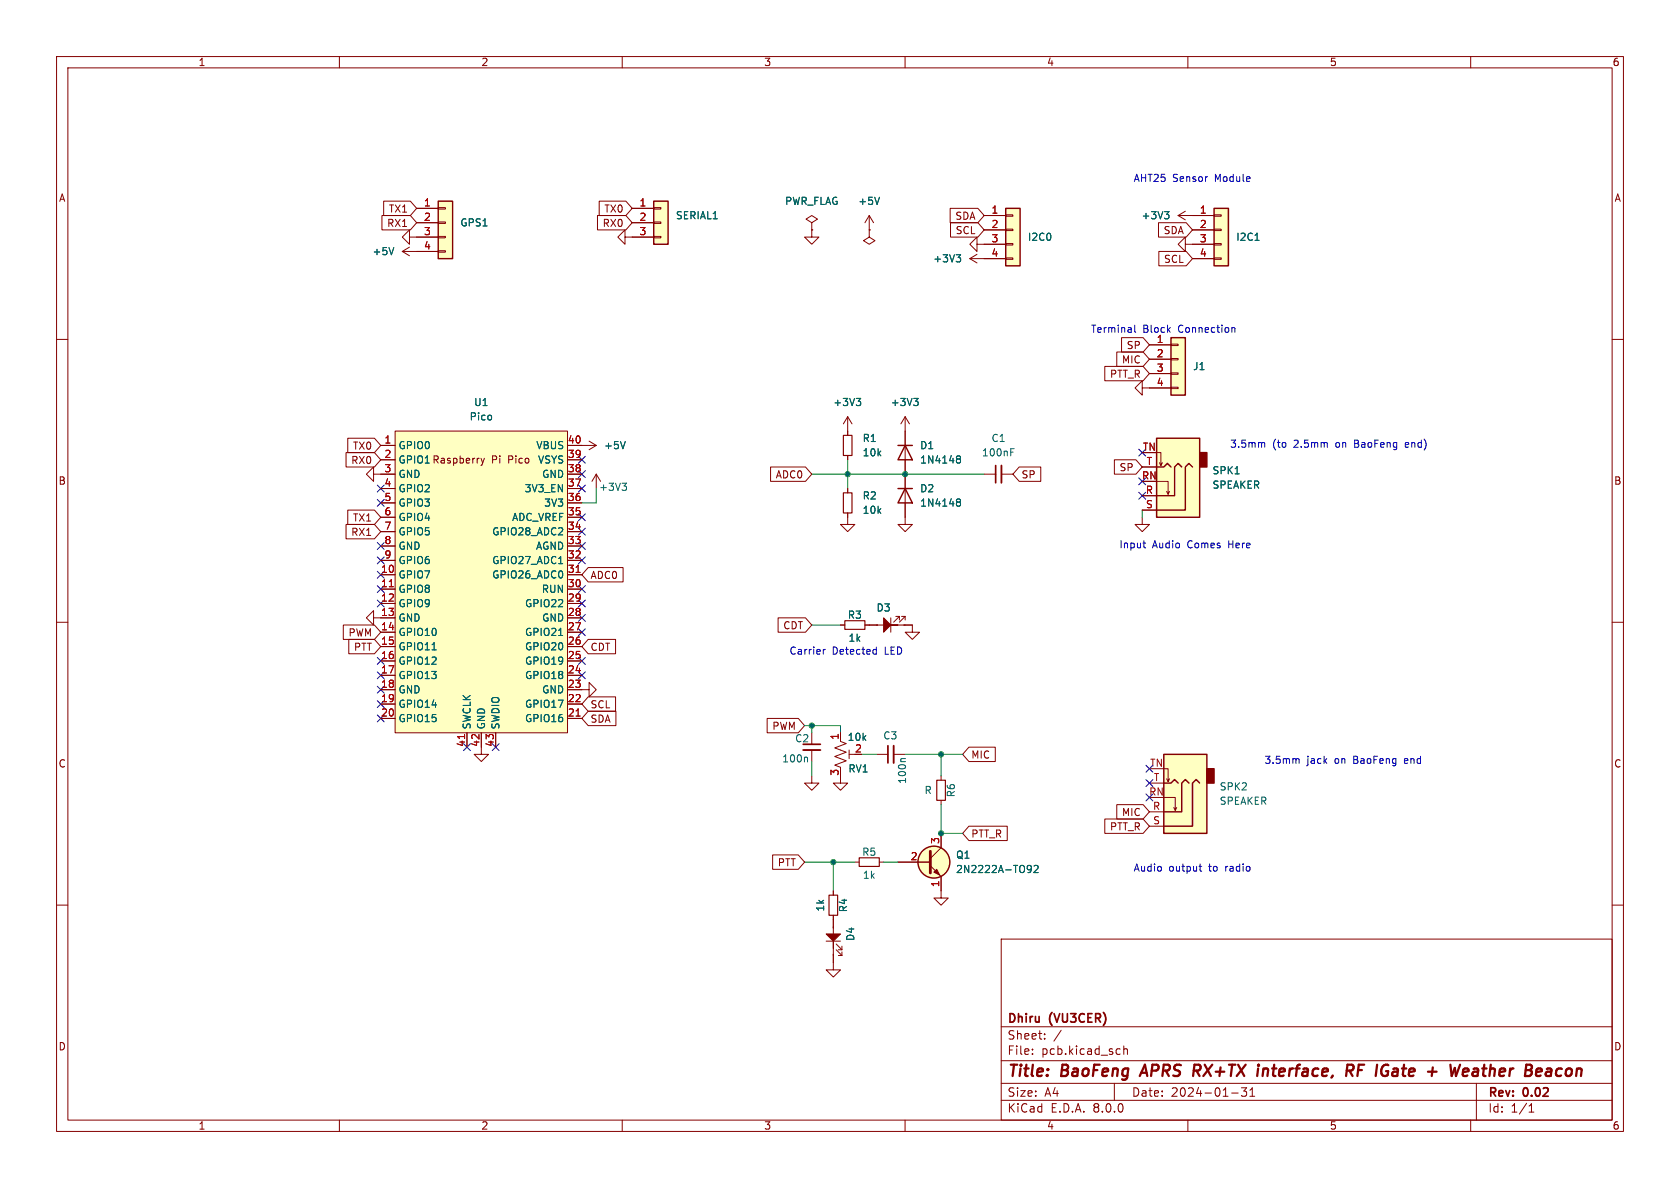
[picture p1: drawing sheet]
<svg xmlns="http://www.w3.org/2000/svg" width="297mm" height="210mm" viewBox="0 0 297 210" stroke-linecap="round" stroke-linejoin="round" font-family="sans-serif">
<g fill="none" stroke="#840000" stroke-width=".18">
<path d="M10 10h277v190h-277zM12 12h273v186h-273zM60 10v2M110 10v2M160 10v2M210 10v2M260 10v2M10 60h2M209.5 43.2v-1.3l-1.2 1.3 1.2 1.3v-1.3h1.3M285 60h2M10 110h2M285 110h2"/>
<path d="M166.4 137.2v.7M10 160h2M166.4 141.5v.7M285 160h2M177 166h108v32h-108zM60 198v2M110 198v2M160 198v2M177 194.5h108M177 191.5h108M177 187.5h108M177 181.5h108"/>
<path d="M182.5 186.3v.1M182.5 185.5v.1M184.7 183.6v.1M184.7 182.8v.1M187.6 182.1l-1.3 2M197 191.5v3M197.9 185.4l.1 .1M198 186.3l-.1 .1M198.7 184.9v1.5M198.7 185.5l.2-.1 .3 .1 .1 .9M210 198v2M217.7 193.2h1.2"/>
<path d="M219.5 192.3h.9l-.5 .6 .4 .1v.7l-.2 .1h-.4l-.2-.1M221 193.8h.8M221 192.7l.4-.4v1.5M260 198v2M261 191.5v6.5M270.3 196.6h.9M270.3 195.5l.4-.4v1.5"/>
</g>
<g fill="none" stroke="#840000" stroke-width=".4">
<path d="M202.4 188.2l-.9 2M211.2 188.2h.7M211.5 189.3l.6 .9M212 189.2l-1 .1M223.4 188.9l-.2 1.3M223.9 188.9l-.6 .2M238.1 189.3h.7a.55 .55 0 0 0 .5-.5 .55 .55 0 0 0-.3-.6h-.8l-.2 2M238.6 189.3l.5 .9M240.1 189.2h.7M241.2 188.2h-1l-.2 2M246.2 190.1l.6 .1M246.5 188.9l-.2 .1"/>
<path d="M246.9 189.4l-.7 .1M256.4 188.2l.2 2M258.1 188.2l-.7 2M260.5 189l.2-.1 .6 .1-.1 1.2M261.3 189.4h-.7a.4 .4 0 0 0-.3 .4 .4 .4 0 0 0 .2 .4l.7-.1M274.2 189v1.2M274.3 189.4h-.2M275.4 189l-.3 .3v.5l.3 .4"/>
</g>
<path d="M165.6 137.9h1.5v3.6h-1.5z" fill="none" stroke="#840000" stroke-width=".2"/>
<path d="M204.5 77.5h7.6v13.9h-7.6z" fill="#ffffc2"/>
<path d="M212.1 80h1.3v2.6h-1.3z" fill="#840000" stroke="#840000" stroke-width=".25"/>
<path d="M160 73.7v17.7M160 73.7l-.7 1.2M160 73.7l.8 1.2M201.9 87.6h2.6M201.9 90.2h2.6M201.9 82.6h2.6M204.5 80h.7v2.3l.3-.5M204.5 85.1h2v2.3l.3-.5M205 81.8l.2 .5M206.2 86.9l.3 .5" fill="none" stroke="#840000" stroke-width=".18"/>
<path d="M158.7 78.7h2.6M160 78.7l1.3 2.6h-2.6zM204.5 77.5h7.6v13.9h-7.6zM158.7 86.4h2.6M160 86.4l1.3 2.5h-2.6zM204.5 82.6h1.2l.7-.7 .6 .7M208.9 82.6l-.6-.7-.7 .7v5h-3.1M210.8 82.6l-.6-.7-.7 .7v7.6h-5" fill="none" stroke="#840000" stroke-width=".25"/>
<g fill="none" stroke="#006464" stroke-width=".18">
<path d="M161.5 70.4h.8l-.4 .5M162.1 70.9l.2 .3v.3l-.2 .2M169.2 88.7l.1 .1M169.2 88.3l.4-.1 .1 .1 .1 .2-.2 .3M169.2 80.6h.4l.1 .1 .1 .2-.2 .2M169.2 81.1h.1M169.3 88.8h.3M169.3 88.8h-.1M169.3 81.1h.3M169.3 81.1l-.1 .1M169.6 81.1l.2 .3-.1 .3-.1 .2-.4-.1M169.6 88.8l.2 .2-.1 .4-.1 .1-.4-.1"/>
<path d="M218.4 83.8h.7"/>
</g>
<path d="M207 59.7h2.5v10.2h-2.5z" fill="#ffffc2"/>
<path d="M208.3 38.1l1.2 .8M208.3 38.1h2.5M209.5 37.3l-1.2 .8M203.2 61h3.8M203.2 63.5h3.8M203.2 66h3.8M203.2 68.6h3.8M207 68.5h1.3v.2h-1.3zM207 65.9h1.3v.3h-1.3zM207 63.4h1.3v.2h-1.3zM207 60.8h1.3v.3h-1.3zM201.9 91.4v1.3h-1.2l1.2 1.3 1.3-1.3h-1.3" fill="none" stroke="#840000" stroke-width=".18"/>
<path d="M207 59.7h2.5v10.2h-2.5z" fill="none" stroke="#840000" stroke-width=".25"/>
<path d="M205.9 37.4h.8l-.5 .5M206.4 37.9l.3 .2v.3l-.3 .3" fill="none" stroke="#006464" stroke-width=".18"/>
<path d="M214.6 36.8h2.6v10.2h-2.6z" fill="#ffffc2"/>
<path d="M210.8 38.1h3.8M214.6 38h1.3v.2h-1.3zM210.8 40.6h3.8M210.8 43.2h3.8M210.8 45.7h3.8M214.6 45.6h1.3v.2h-1.3zM214.6 43.1h1.3v.2h-1.3zM214.6 40.5h1.3v.3h-1.3zM154.9 133.4h2.1M158 133.4h2" fill="none" stroke="#840000" stroke-width=".18"/>
<path d="M214.6 36.8h2.6v10.2h-2.6z" fill="none" stroke="#840000" stroke-width=".25"/>
<path d="M221.9 42.5h.7M160.1 134.1h-.7l-.2 .2" fill="none" stroke="#006464" stroke-width=".18"/>
<path d="M158 131.8v3.1" fill="none" stroke="#840000" stroke-width=".33"/>
<path d="M157 131.8v3.1" fill="none" stroke="#840000" stroke-width=".3"/>
<path d="M177.8 36.8h2.5v10.2h-2.5z" fill="#ffffc2"/>
<g fill="none" stroke="#840000" stroke-width=".18">
<path d="M174 38.1h3.8M177.8 38h1.3v.2h-1.3zM171.4 45.7h6.4M171.4 45.7l1.3 .8M172.7 43.2v-1.3l-1.3 1.3 1.3 1.3v-1.3h5.1M172.7 45l-1.3 .7M174 40.6h3.8M177.8 45.6h1.3v.2h-1.3zM177.8 43.1h1.3v.2h-1.3zM177.8 40.5h1.3v.3h-1.3zM102.9 78.7h2.5M104.1 78l1.3 .7"/>
<path d="M105.4 78.7l-1.3 .8M105.4 83.8l-.8 1.3M105.4 83.8v2.6M105.4 83.8l.8 1.3M174 83.8h2M177 83.8h2.1M148.6 110.5h.8M152.9 110.5h3.3M157.5 109.2v2.6M158.4 109h.6M158.7 110.5h2.6v1.3h1.3l-1.3 1.2-1.3-1.2h1.3M159 109l-1 1"/>
<path d="M159 109v.6M159.4 109h.6M160 109l-1 1M160 109v.6M147.3 170.2v1.3h1.3l-1.3 1.2-1.3-1.2h1.3"/>
</g>
<path d="M177.8 36.8h2.5v10.2h-2.5z" fill="none" stroke="#840000" stroke-width=".25"/>
<path d="M177 82.3v3" fill="none" stroke="#840000" stroke-width=".33"/>
<path d="M176 82.3v3" fill="none" stroke="#840000" stroke-width=".3"/>
<path d="M169 45h.8l-.4 .5M169.6 45.5l.2 .3v.3l-.2 .2M110.5 78l-.4 1.3M178.7 79.9h.4M178.7 79.3h.6M110 85.4h.8l-.5 .5M110.5 85.9l.3 .2v.3l-.3 .3" fill="none" stroke="#006464" stroke-width=".18"/>
<path d="M149.4 109.7h3.5v1.6h-3.5z" fill="none" stroke="#840000" stroke-width=".2"/>
<path d="M156.2 109.2l1.3 1.3h1.2h-1.2l-1.3 1.3z" fill="#840000" stroke="#840000" stroke-width=".18"/>
<path d="M69.8 76.2h30.5v53.3h-30.5z" fill="#ffffc2"/>
<g fill="none" stroke="#840000" stroke-width=".18">
<path d="M67.3 78.7h2.5M69.8 76.2h30.5v53.3h-30.5zM100.3 78.7h2.6M67.3 81.3h2.5M67.3 83.8h2.5M67.3 99.1h2.5M67.3 96.5h2.5M67.3 94h2.5M67.3 91.4h2.5M67.3 88.9h2.5M67.3 86.4h2.5M85 81l.3 .9"/>
<path d="M85.3 81.9l-.3 .4M85.6 81l-.3 .9M100.3 81.3h2.6M100.3 83.8h2.6M100.3 99.1h2.6M100.3 96.5h2.6M100.3 94h2.6M100.3 91.4h2.6M100.3 88.9h2.6M100.3 86.4h2.6M67.3 101.6h2.5M67.3 104.1h2.5"/>
<path d="M67.3 106.7h2.5M67.3 109.2h2.5M67.3 111.8h2.5M67.3 114.3h2.5M67.3 116.8h2.5M67.3 119.4h2.5M100.3 101.6h2.6M100.3 104.1h2.6M100.3 106.7h2.6M100.3 109.2h2.6M100.3 111.8h2.6M100.3 114.3h2.6"/>
<path d="M100.3 116.8h2.6M100.3 119.4h2.6M67.3 121.9h2.5M67.3 124.5h2.5M67.3 127h2.5M82.5 129.5v2.6M85.1 129.5v2.6M87.6 129.5v2.6M100.3 121.9h2.6M100.3 124.5h2.6M100.3 127h2.6"/>
</g>
<path d="M68.8 103.7h.7M101.8 101.2h.8M82.1 129.8v.8M101.8 126.6h.8" fill="none" stroke="#a90000" stroke-width=".18"/>
<path d="M98.8 99.6h.7M76.4 114.9h.7M98.8 112.3h.7" fill="none" stroke="#006464" stroke-width=".18"/>
<path d="M77.5 35.6h2.5v10.1h-2.5z" fill="#ffffc2"/>
<g fill="none" stroke="#840000" stroke-width=".18">
<path d="M73.7 36.8h3.8M73.7 39.4h3.8M77.5 39.2h1.2v.3h-1.2zM77.5 36.7h1.2v.3h-1.2zM71.1 44.5h6.4M71.1 44.5l1.3 .7M72.4 41.9v-1.3l-1.3 1.3 1.3 1.3v-1.3h5.1M72.4 43.7l-1.3 .8M77.5 44.3h1.2v.3h-1.2zM77.5 41.8h1.2v.2h-1.2zM201.9 68.6v-1.3l-1.2 1.3 1.2 1.3v-1.3h1.3M66 83.8v-1.2l-1.2 1.2 1.2 1.3v-1.3h1.3"/>
<path d="M66 109.2v-1.2l-1.2 1.2 1.2 1.3v-1.3h1.3M85.1 132.1v1.3h1.3l-1.3 1.2-1.3-1.2h1.3M143.5 137.2v1.2h1.3l-1.3 1.3-1.3-1.3h1.3M143.5 129.5v2.1M143.5 132.6v2M148.6 131.1l1 .3-2 .8 2 .8-2 .7 2 .8-2 .8 1 .3v.3M148.6 137.2v1.2h1.3l-1.3 1.3-1.3-1.3h1.3M148.6 129.5v1.3M150.1 132.6v1.5M150.1 133.4h1M147.3 157.5v.7M146 166.4h2.6"/>
<path d="M147.3 161.8v3.3M147.3 167.6v2.6M147.8 166.9l1 1M147.8 167.9l1 1M148.2 167.9h.6M148.2 168.9h.6M148.8 167.3v.6M148.8 168.3v.6"/>
</g>
<path d="M77.5 35.6h2.5v10.1h-2.5z" fill="none" stroke="#840000" stroke-width=".25"/>
<path d="M69.6 43.8l-.4 1.2M142.6 133.8l.2 .2v.7" fill="none" stroke="#006464" stroke-width=".18"/>
<path d="M146 165.1h2.6l-1.3 1.3v1.2v-1.2z" fill="#840000" stroke="#840000" stroke-width=".18"/>
<path d="M146.6 158.2h1.5v3.6h-1.5z" fill="none" stroke="#840000" stroke-width=".2"/>
<path d="M142 132.6h3" fill="none" stroke="#840000" stroke-width=".33"/>
<path d="M142 131.6h3" fill="none" stroke="#840000" stroke-width=".3"/>
<path d="M205.7 133.4h7.7v13.9h-7.7z" fill="#ffffc2"/>
<path d="M213.4 135.9h1.2v2.5h-1.2z" fill="#840000" stroke="#840000" stroke-width=".25"/>
<g fill="none" stroke="#840000" stroke-width=".18">
<path d="M110.5 41.9v-1.3l-1.3 1.3 1.3 1.3v-1.3h1.3M153.7 40.6v1.3l1 .6-1 .7-1-.7 1-.6M153.7 40.6h.1M203.2 138.4h2.5M205.7 135.9h.8v2.3l.3-.5M206.2 137.7l.3 .5M151.1 152.4h.8M155.4 152.4h.8M158.7 152.4h5.8M164.5 153l1.9 1.9v3.9h1.2l-1.2 1.2-1.3-1.2h1.3M166.4 147.3v2.6l-1.9 1.9M203.2 143.5h2.5"/>
<path d="M203.2 146.1h2.5M205.7 141h2.1v2.3l.2-.6M207.5 142.7l.3 .6"/>
</g>
<g fill="none" stroke="#840000" stroke-width=".25">
<path d="M205.7 133.4h7.7v13.9h-7.7zM205.7 138.4h1.3l.6-.6 .7 .6M210.2 138.4l-.7-.6-.6 .6v5.1h-3.2M212.1 138.4l-.6-.6-.7 .6v7.7h-5.1"/>
<circle cx="165.1" cy="152.4" r="2.82"/>
</g>
<path d="M151.9 151.6h3.5v1.6h-3.5z" fill="none" stroke="#840000" stroke-width=".2"/>
<circle cx="165.1" cy="152.4" r="2.82" fill="#ffffc2" stroke="#ffffc2" stroke-width=".18"/>
<path d="M164.5 150.5v3.8" fill="none" stroke="#840000" stroke-width=".51"/>
<path d="M165.1 154.2l.5-.5 .5 1z" fill="#840000" stroke="#840000" stroke-width=".18"/>
<path d="M181.7 153h.4l.2 .1a.84 .84 0 0 1-.3 1.1h-.3M182.3 153.5l-.2 .3-.4-.1M182.8 153.1l.5-.1 .2 .3-.8 .9h.8" fill="none" stroke="#006464" stroke-width=".18"/>
<path d="M115.6 35.6h2.5v7.6h-2.5z" fill="#ffffc2"/>
<g fill="none" stroke="#840000" stroke-width=".18">
<path d="M67.5 38.1h5l1.2 1.3-1.2 1.2h-5zM67.8 35.6h4.7l1.2 1.2-1.2 1.3h-4.7zM73.7 36.8h3.8M73.7 39.4h3.8M105.6 38.1h5l1.2 1.3-1.2 1.2h-5zM105.9 35.6h4.7l1.2 1.2-1.2 1.3h-4.7zM111.8 36.8h3.8M111.8 39.4h3.8M115.6 39.2h1.2v.3h-1.2zM115.6 36.7h1.2v.3h-1.2zM143.5 39.4l1-.7-1-.6-1 .6 1 .7v1.2M153.7 38.1l-.8 1.3"/>
<path d="M153.7 38.1v2.5M153.7 38.1l.7 1.3M168 36.8h4.9l1.1 1.3-1.1 1.3h-4.9zM168 39.4h4.9l1.1 1.2-1.1 1.3h-4.9zM174 38.1h3.8M204.8 39.4h4.9l1.1 1.2-1.1 1.3h-4.9zM210.8 38.1h3.8M73.7 41.9h3.8M73.7 44.5h3.8M111.8 41.9h3.8M115.6 41.8h1.2v.2h-1.2zM143.5 40.6h.1"/>
<path d="M143.5 40.6v1.3h1.3l-1.3 1.3-1.3-1.3h1.3M153.7 40.6h.1M174 40.6h3.8M174 43.2h3.8M174 45.7h3.8M198.3 59.7h3.8l1.1 1.3-1.1 1.2h-3.8zM204.9 44.4h4.8l1.1 1.3-1.1 1.3h-4.8zM210.8 40.6h3.8M210.8 43.2h3.8M210.8 45.7h3.8M61.5 77.5h4.7l1.1 1.2-1.1 1.3h-4.7zM67.3 78.7h2.5"/>
<path d="M100.3 78.7h2.6M149.9 73.7l-.8 1.2M149.9 73.7v3.3M149.9 73.7l.7 1.2M160 76.2v2.5M195.3 64.8h6.8l1.1 1.2-1.1 1.3h-6.8zM197.4 62.2h4.7l1.1 1.3-1.1 1.3h-4.7zM203.2 61h3.8M203.2 63.5h3.8M203.2 66h3.8M203.2 68.6h3.8M61.2 92.7h5l1.1 1.3-1.1 1.3h-5z"/>
<path d="M61.2 80h5l1.1 1.3-1.1 1.3h-5zM61.5 90.2h4.7l1.1 1.2-1.1 1.3h-4.7zM67.3 81.3h2.5M67.3 83.8h2.5M67.3 99.1h2.5M67.3 96.5h2.5M67.3 94h2.5M67.3 91.4h2.5M67.3 88.9h2.5M67.3 86.4h2.5M100.3 81.3h2.6M100.3 83.8h2.6"/>
<path d="M100.3 99.1h2.6M100.3 96.5h2.6M100.3 94h2.6M100.3 91.4h2.6M100.3 88.9h2.6M100.3 86.4h2.6M136.2 82.5h6.2l1.1 1.3-1.1 1.3h-6.2zM149.9 90.7v2h1.2l-1.2 1.3-1.3-1.3h1.3M149.9 80.5v.8M149.9 86.4v.7M160 88.9v3.8h1.3l-1.3 1.3-1.3-1.3h1.3M160 81.3v5.1"/>
<path d="M180.2 82.5h3.8v2.6h-3.8l-1.1-1.3zM197 81.3h3.8l1.1 1.3-1.1 1.2h-3.8zM201.9 87.6h2.6M201.9 90.2h2.6M201.9 82.6h2.6M60.7 110.5h5.5l1.1 1.3-1.1 1.2h-5.5zM61.7 113h4.5l1.1 1.3-1.1 1.3h-4.5zM67.3 101.6h2.5M67.3 104.1h2.5M67.3 106.7h2.5M67.3 109.2h2.5M67.3 111.8h2.5"/>
<path d="M67.3 114.3h2.5M67.3 116.8h2.5M67.3 119.4h2.5M100.3 101.6h2.6M100.3 104.1h2.6M100.3 106.7h2.6M100.3 109.2h2.6M100.3 111.8h2.6M100.3 114.3h2.6M100.3 116.8h2.6M100.3 119.4h2.6M104 113h4.8v2.6h-4.8l-1.1-1.3z"/>
<path d="M104 100.3h6.2v2.6h-6.2l-1.1-1.3zM137.6 109.2h4.8l1.1 1.3-1.1 1.3h-4.8zM148.6 110.5h.8M152.9 110.5h2.3M159.8 110.5h1.5M67.3 121.9h2.5M67.3 124.5h2.5M67.3 127h2.5M82.5 129.5v2.6M85.1 129.5v2.6M87.6 129.5v2.6M100.3 121.9h3.8v-1.2l1.3 1.2-1.3 1.3v-1.3"/>
<path d="M100.3 124.5h2.6M100.3 127h2.6M104 123.2h4.8v2.5h-4.8l-1.1-1.2zM104 125.7h4.9v2.6h-4.9l-1.1-1.3zM135.6 127h5.5l1.1 1.3-1.1 1.2h-5.5zM148.6 129.5v1.3M171.3 132.1h4.7v2.5h-4.7l-1.1-1.2zM136.6 151.1h4.5l1.1 1.3-1.1 1.3h-4.5zM147.3 157.5v.7M158.7 152.4h5.8M166.4 147.3v2.6M166.4 154.9v2.6"/>
<path d="M171.3 146h6.8v2.6h-6.8l-1.1-1.3zM195.3 144.8h6.8l1.1 1.3-1.1 1.2h-6.8zM197.4 142.2h4.7l1.1 1.3-1.1 1.3h-4.7zM147.3 161.8v2.3M147.3 168.7v1.5"/>
</g>
<path d="M115.6 35.6h2.5v7.6h-2.5z" fill="none" stroke="#840000" stroke-width=".25"/>
<g fill="none" stroke="#006464" stroke-width=".18">
<path d="M155.5 34.9l-.4 1.2M205.9 37.4h.8l-.5 .5M206.4 37.9l.3 .2v.3l-.3 .3M69.6 43.8l-.4 1.2M169 45h.8l-.4 .5M169.6 45.5l.2 .3v.3l-.2 .2M221.9 42.5h.7M110.5 78l-.4 1.3M151.4 70.4h.8l-.5 .5M151.9 70.9l.3 .3v.3l-.3 .2M161.5 70.4h.8l-.4 .5M162.1 70.9l.2 .3v.3l-.2 .2"/>
<path d="M98.8 99.6h.7M169.2 81.1h.1M169.2 80.6h.4l.1 .1 .1 .2-.2 .2M169.2 88.3l.4-.1 .1 .1 .1 .2-.2 .3M169.2 88.7l.1 .1M169.3 81.1h.3M169.3 81.1l-.1 .1M169.3 88.8h.3M169.3 88.8h-.1M169.6 81.1l.2 .3-.1 .3-.1 .2-.4-.1M169.6 88.8l.2 .2-.1 .4-.1 .1-.4-.1M218.4 83.8h.7"/>
<path d="M76.4 114.9h.7M98.8 112.3h.7M181.7 153h.4l.2 .1a.84 .84 0 0 1-.3 1.1h-.3M182.3 153.5l-.2 .3-.4-.1M182.8 153.1l.5-.1 .2 .3-.8 .9h.8"/>
</g>
<path d="M149.1 77h1.5v3.5h-1.5zM149.1 87.1h1.5v3.6h-1.5z" fill="none" stroke="#840000" stroke-width=".2"/>
<g fill="none" stroke="#0000c2" stroke-width=".18">
<path d="M200.6 57.5v1.1l.2 .1M217.8 58h.5v.7M223.2 78.2l.4 .2v.7M248.6 78.2l-.2 .2v.5l.2 .2M249 78.5l-.6 .1M202.1 96h.4M202.2 96.7l.3 .1M145.6 114.8v.8M145.9 114.8l-.3 .2M154.6 114.8l.3 .1M154.9 114.4v1.2M154.9 115.6h-.3"/>
<path d="M229.3 134.1l.4 .2v.6M212 153.2h.5M212.2 152.7v1.1l.3 .2"/>
</g>
<g fill="none" stroke="#009600" stroke-width=".18">
<path d="M105.4 86.4v2.5h-2.5M143.5 83.8h30.5M149.9 81.3v5.1M201.9 90.2v1.2M143.5 110.5h5.1M142.2 128.3h6.4v1.2M143.5 128.3v1.2M143.5 134.6v2.6M152.4 133.4h2.5M160 133.4h10.2M166.4 133.4v3.8M142.2 152.4h8.9"/>
<path d="M147.3 152.4v5.1M156.2 152.4h2.5M166.4 142.2v5.1h3.8"/>
</g>
<g fill="none" stroke="#000084" stroke-width=".18">
<path d="M201.3 79.4l1.2 1.2M202.5 79.4l-1.2 1.2M66.7 88.3l1.2 1.2M66.7 85.8l1.2 1.2M66.7 95.9l1.2 1.2M66.7 98.5l1.2 1.2M67.9 88.3l-1.2 1.2M67.9 85.8l-1.2 1.2M67.9 95.9l-1.2 1.2M67.9 98.5l-1.2 1.2M102.3 83.2l1.2 1.2M102.3 85.8l1.2 1.2"/>
<path d="M102.3 80.7l1.2 1.2M102.3 90.8l1.2 1.2M102.3 95.9l1.2 1.2M102.3 93.4l1.2 1.2M102.3 98.5l1.2 1.2M103.5 80.7l-1.2 1.2M103.5 83.2l-1.2 1.2M103.5 85.8l-1.2 1.2M103.5 90.8l-1.2 1.2M103.5 95.9l-1.2 1.2M103.5 93.4l-1.2 1.2M103.5 98.5l-1.2 1.2"/>
<path d="M201.3 84.5l1.2 1.2M201.3 87l1.2 1.2M202.5 84.5l-1.2 1.2M202.5 87l-1.2 1.2M66.7 103.5l1.2 1.2M66.7 116.2l1.2 1.2M66.7 106.1l1.2 1.2M66.7 118.8l1.2 1.2M66.7 101l1.2 1.2M67.9 103.5l-1.2 1.2M67.9 116.2l-1.2 1.2M67.9 106.1l-1.2 1.2"/>
<path d="M67.9 118.8l-1.2 1.2M67.9 101l-1.2 1.2M102.3 118.8l1.2 1.2M102.3 116.2l1.2 1.2M102.3 106.1l1.2 1.2M102.3 108.6l1.2 1.2M102.3 103.5l1.2 1.2M102.3 111.2l1.2 1.2M103.5 118.8l-1.2 1.2M103.5 116.2l-1.2 1.2M103.5 106.1l-1.2 1.2M103.5 108.6l-1.2 1.2"/>
<path d="M103.5 103.5l-1.2 1.2M103.5 111.2l-1.2 1.2M66.7 121.3l1.2 1.2M66.7 126.4l1.2 1.2M66.7 123.9l1.2 1.2M67.9 121.3l-1.2 1.2M67.9 126.4l-1.2 1.2M67.9 123.9l-1.2 1.2M81.9 131.5l1.3 1.2M83.2 131.5l-1.3 1.2M87 131.5l1.2 1.2M88.2 131.5l-1.2 1.2"/>
<path d="M202.6 137.8l1.2 1.2M202.6 135.3l1.2 1.2M203.8 137.8l-1.2 1.2M203.8 135.3l-1.2 1.2M202.6 140.4l1.2 1.2M203.8 140.4l-1.2 1.2"/>
</g>
<path d="M68.8 103.7h.7M101.8 101.2h.8M82.1 129.8v.8M101.8 126.6h.8" fill="none" stroke="#a90000" stroke-width=".18"/>
<g fill="#009600" stroke="#009600" stroke-width=".18">
<circle cx="143.5" cy="128.3" r=".46"/>
<circle cx="149.9" cy="83.8" r=".46"/>
<circle cx="160" cy="83.8" r=".46"/>
<circle cx="166.4" cy="133.4" r=".46"/>
<circle cx="166.4" cy="147.3" r=".46"/>
<circle cx="147.3" cy="152.4" r=".46"/>
</g>
<g font-size="2.8" fill="#840000">
<text x="178" y="190.9">Title:</text>
<text x="187.7" y="190.9">BaoFeng</text>
<text x="202.6" y="190.9">APRS</text>
<text x="212.6" y="190.9">RX+TX</text>
<text x="224.7" y="190.9">interface,</text>
<text x="241.2" y="190.9">RF</text>
<text x="247.3" y="190.9">IGate</text>
<text x="257.2" y="190.9">+</text>
<text x="262" y="190.9">Weather</text>
<text x="276.1" y="190.9">Beacon</text>
</g>
<g font-size="2.1" fill="#840000">
<text x="178" y="184">Sheet:</text>
<text x="178" y="181.2">Dhiru</text>
<text x="185.6" y="181.2">(VU3CER)</text>
<text x="178" y="186.7">File:</text>
<text x="184.1" y="186.7">pcb.kicad_sch</text>
<text x="178" y="196.9">KiCad</text>
<text x="178" y="194.1">Size:</text>
<text x="184.7" y="194.1">A4</text>
<text x="185.7" y="196.9">E.D.A.</text>
<text x="193.3" y="196.9">8.0.0</text>
<text x="200" y="194.1">Date:</text>
<text x="207" y="194.1">2024-01-31</text>
<text x="263" y="194.3">Rev:</text>
<text x="263" y="196.9">Id:</text>
<text x="267.1" y="196.9">1/1</text>
<text x="269.4" y="194.3">0.02</text>
</g>
<g font-size="1.8" fill="#840000">
<text x="35" y="11.9">1</text>
<text x="85" y="11.9">2</text>
<text x="135" y="11.9">3</text>
<text x="185" y="11.9">4</text>
<text x="235" y="11.9">5</text>
<text x="285" y="11.9">6</text>
<text x="10.3" y="35.9">A</text>
<text x="285.3" y="35.9">A</text>
<text x="68.3" y="40.3">RX1</text>
<text x="68.6" y="37.8">TX1</text>
<text x="106.4" y="40.3">RX0</text>
<text x="106.7" y="37.8">TX0</text>
<text x="168.8" y="39.1">SDA</text>
<text x="168.9" y="41.6">SCL</text>
<text x="205.6" y="41.6">SDA</text>
<text x="205.7" y="46.7">SCL</text>
<text x="198.2" y="64.5">MIC</text>
<text x="199.1" y="61.9">SP</text>
<text x="196.1" y="67">PTT_R</text>
<text x="62" y="82.2">RX0</text>
<text x="62.3" y="79.7">TX0</text>
<text x="70.4" y="82.1">GPIO1 Raspberry</text>
<text x="86.9" y="82.2">Pi</text>
<text x="90" y="82.2">Pico</text>
<text x="197.8" y="83.5">SP</text>
<text x="10.3" y="85.9">B</text>
<text x="137" y="84.8">ADC0</text>
<text x="180.5" y="84.8">SP</text>
<text x="285.3" y="85.9">B</text>
<text x="62" y="94.9">RX1</text>
<text x="62.3" y="92.4">TX1</text>
<text x="104.3" y="102.6">ADC0</text>
<text x="61.5" y="112.7">PWM</text>
<text x="138.4" y="111.4">CDT</text>
<text x="62.5" y="115.3">PTT</text>
<text x="104.3" y="115.3">CDT</text>
<text x="104.3" y="125.4">SCL</text>
<text x="104.3" y="128">SDA</text>
<text x="136.4" y="129.2">PWM</text>
<text x="10.3" y="135.9">C</text>
<text x="171.6" y="134.3">MIC</text>
<text x="285.3" y="135.9">C</text>
<text x="171.6" y="148.3">PTT_R</text>
<text x="196.1" y="147">PTT_R</text>
<text x="198.2" y="144.5">MIC</text>
<text x="137.4" y="153.4">PTT</text>
<text x="10.3" y="185.9">D</text>
<text x="285.3" y="185.9">D</text>
<text x="35" y="199.9">1</text>
<text x="85" y="199.9">2</text>
<text x="135" y="199.9">3</text>
<text x="185" y="199.9">4</text>
<text x="235" y="199.9">5</text>
<text x="285" y="199.9">6</text>
</g>
<g font-size="1.8" fill="#0000c2">
<text x="200.3" y="32.4">AHT25</text>
<text x="207.3" y="32.4">Sensor</text>
<text x="214.9" y="32.4">Module</text>
<text x="192.8" y="59">Terminal</text>
<text x="202" y="59">Block</text>
<text x="208.4" y="59">Connection</text>
<text x="217.4" y="79.4">3.5mm</text>
<text x="225" y="79.4">(to</text>
<text x="228.8" y="79.4">2.5mm</text>
<text x="236.4" y="79.4">on</text>
<text x="239.9" y="79.4">BaoFeng</text>
<text x="249.1" y="79.4">end)</text>
<text x="197.8" y="97.1">Input</text>
<text x="203.7" y="97.1">Audio</text>
<text x="210" y="97.1">Comes</text>
<text x="217.4" y="97.1">Here</text>
<text x="139.5" y="115.9">Carrier</text>
<text x="147.1" y="115.9">Detected</text>
<text x="156.5" y="115.9">LED</text>
<text x="223.4" y="135.2">3.5mm</text>
<text x="231" y="135.2">jack</text>
<text x="236.1" y="135.2">on</text>
<text x="239.5" y="135.2">BaoFeng</text>
<text x="248.8" y="135.2">end</text>
<text x="200.3" y="154.3">Audio</text>
<text x="206.6" y="154.3">output</text>
<text x="213.8" y="154.3">to</text>
<text x="216.9" y="154.3">radio</text>
</g>
<g font-size="1.8" fill="#a90000">
<text x="74.9" y="36.6">1</text>
<text x="74.9" y="39.1">2</text>
<text x="74.9" y="41.7">3</text>
<text x="113" y="36.6">1</text>
<text x="113" y="39.1">2</text>
<text x="113" y="41.7">3</text>
<text x="175.2" y="37.8">1</text>
<text x="175.2" y="40.4">2</text>
<text x="212" y="37.8">1</text>
<text x="212" y="40.4">2</text>
<text x="74.9" y="44.2">4</text>
<text x="175.2" y="42.9">3</text>
<text x="175.2" y="45.5">4</text>
<text x="212" y="42.9">3</text>
<text x="212" y="45.5">4</text>
<text x="204.4" y="60.7">1</text>
<text x="204.4" y="63.2">2</text>
<text x="204.4" y="65.8">3</text>
<text x="204.4" y="68.3">4</text>
<text x="67.9" y="78.5">1</text>
<text x="67.9" y="81">2</text>
<text x="67.9" y="83.6">3</text>
<text x="100.3" y="83.6">38</text>
<text x="100.3" y="81">39</text>
<text x="100.3" y="78.5">40</text>
<text x="201.9" y="79.8">TN</text>
<text x="202.6" y="82.3">T</text>
<text x="67.9" y="86.1">4</text>
<text x="67.9" y="88.6">5</text>
<text x="100.3" y="88.6">36</text>
<text x="100.3" y="86.1">37</text>
<text x="201.8" y="84.8">RN</text>
<text x="202.5" y="87.4">R</text>
<text x="202.5" y="89.9">S</text>
<text x="67.9" y="91.2">6</text>
<text x="67.9" y="93.7">7</text>
<text x="100.3" y="93.7">34</text>
<text x="100.3" y="91.2">35</text>
<text x="67.3" y="101.3">10</text>
<text x="67.9" y="96.3">8</text>
<text x="67.9" y="98.8">9</text>
<text x="100.3" y="101.3">31</text>
<text x="100.3" y="98.8">32</text>
<text x="100.3" y="96.3">33</text>
<text x="67.3" y="103.9">11</text>
<text x="67.3" y="106.4">12</text>
<text x="100.3" y="106.4">29</text>
<text x="100.3" y="103.9">30</text>
<text x="67.3" y="109">13</text>
<text x="67.3" y="111.5">14</text>
<text x="100.3" y="111.5">27</text>
<text x="100.3" y="109">28</text>
<text x="67.3" y="114">15</text>
<text x="67.3" y="116.6">16</text>
<text x="67.3" y="119.1">17</text>
<text x="100.3" y="119.1">24</text>
<text x="100.3" y="116.6">25</text>
<text x="100.3" y="114">26</text>
<text x="67.3" y="121.7">18</text>
<text x="67.3" y="124.2">19</text>
<text x="100.3" y="124.2">22</text>
<text x="100.3" y="121.7">23</text>
<text x="67.3" y="126.7">20</text>
<text x="100.3" y="126.7">21</text>
<text x="148.3" y="130.9" transform="rotate(-90 148.3 130.9)">1</text>
<text x="82.3" y="132.1" transform="rotate(-90 82.3 132.1)">41</text>
<text x="84.8" y="132.1" transform="rotate(-90 84.8 132.1)">42</text>
<text x="87.4" y="132.1" transform="rotate(-90 87.4 132.1)">43</text>
<text x="148.3" y="137.2" transform="rotate(-90 148.3 137.2)">3</text>
<text x="151.1" y="133.1">2</text>
<text x="203.2" y="135.6">TN</text>
<text x="203.1" y="140.7">RN</text>
<text x="203.7" y="143.3">R</text>
<text x="203.9" y="138.2">T</text>
<text x="166.1" y="149.3" transform="rotate(-90 166.1 149.3)">3</text>
<text x="203.8" y="145.8">S</text>
<text x="160.9" y="152.1">2</text>
<text x="166.1" y="156.9" transform="rotate(-90 166.1 156.9)">1</text>
</g>
<g font-size="1.8" fill="#006464">
<text x="81.3" y="40.2">GPS1</text>
<text x="119.4" y="39">SERIAL1</text>
<text x="138.7" y="36.4">PWR_FLAG</text>
<text x="151.6" y="36.4">+5V</text>
<text x="201.7" y="39">+3V3</text>
<text x="65.8" y="45.3">+5V</text>
<text x="164.9" y="46.6">+3V3</text>
<text x="181.6" y="42.8">I2C0</text>
<text x="218.4" y="42.8">I2C1</text>
<text x="210.8" y="65.6">J1</text>
<text x="83.7" y="72">U1</text>
<text x="147.2" y="72">+3V3</text>
<text x="157.4" y="72">+3V3</text>
<text x="82.9" y="74.5">Pico</text>
<text x="70.4" y="79.6">GPIO0</text>
<text x="70.4" y="82.1">GPIO1</text>
<text x="94.7" y="79.6">VBUS</text>
<text x="95" y="82.1">VSYS</text>
<text x="106.7" y="79.6">+5V</text>
<text x="152.4" y="78.3">R1</text>
<text x="152.4" y="80.9">10k</text>
<text x="162.6" y="79.6">D1</text>
<text x="162.6" y="82.1">1N4148</text>
<text x="173.5" y="80.9">100nF</text>
<text x="175.2" y="78.3">C1</text>
<text x="70.4" y="84.7">GND</text>
<text x="70.4" y="87.2">GPIO2</text>
<text x="70.4" y="89.8">GPIO3</text>
<text x="92.7" y="87.2">3V3_EN</text>
<text x="95.7" y="84.7">GND</text>
<text x="96.1" y="89.8">3V3</text>
<text x="105.8" y="87">+3V3</text>
<text x="152.4" y="88.5">R2</text>
<text x="162.6" y="87.2">D2</text>
<text x="162.6" y="89.8">1N4148</text>
<text x="214.3" y="86.6">SPEAKER</text>
<text x="214.3" y="84">SPK1</text>
<text x="70.4" y="92.3">GPIO4</text>
<text x="70.4" y="94.8">GPIO5</text>
<text x="86.9" y="94.8">GPIO28_ADC2</text>
<text x="90.4" y="92.3">ADC_VREF</text>
<text x="152.4" y="91">10k</text>
<text x="70.4" y="97.4">GND</text>
<text x="70.4" y="99.9">GPIO6</text>
<text x="86.9" y="99.9">GPIO27_ADC1</text>
<text x="94.7" y="97.4">AGND</text>
<text x="70.4" y="102.5">GPIO7</text>
<text x="70.4" y="105">GPIO8</text>
<text x="70.4" y="107.5">GPIO9</text>
<text x="86.9" y="102.5">GPIO26_ADC0</text>
<text x="92.7" y="107.5">GPIO22</text>
<text x="95.7" y="105">RUN</text>
<text x="70.4" y="110.1">GND</text>
<text x="70.4" y="112.6">GPIO10</text>
<text x="92.7" y="112.6">GPIO21</text>
<text x="95.7" y="110.1">GND</text>
<text x="149.8" y="109.6">R3</text>
<text x="149.9" y="113.6">1k</text>
<text x="154.9" y="108.3">D3</text>
<text x="70.4" y="115.2">GPIO11</text>
<text x="70.4" y="117.7">GPIO12</text>
<text x="92.7" y="117.7">GPIO19</text>
<text x="92.7" y="115.2">GPIO20</text>
<text x="70.4" y="120.2">GPIO13</text>
<text x="70.4" y="122.8">GND</text>
<text x="70.4" y="125.3">GPIO14</text>
<text x="92.7" y="125.3">GPIO17</text>
<text x="92.7" y="120.2">GPIO18</text>
<text x="95.7" y="122.8">GND</text>
<text x="70.4" y="127.9">GPIO15</text>
<text x="83.4" y="129" transform="rotate(-90 83.4 129)">SWCLK</text>
<text x="86" y="129" transform="rotate(-90 86 129)">GND</text>
<text x="88.5" y="129" transform="rotate(-90 88.5 129)">SWDIO</text>
<text x="92.7" y="127.9">GPIO16</text>
<text x="140.5" y="131.4">C2</text>
<text x="149.8" y="131.2">10k</text>
<text x="156.1" y="130.9">C3</text>
<text x="138.2" y="135">100n</text>
<text x="149.9" y="136.8">RV1</text>
<text x="160.4" y="138.7" transform="rotate(-90 160.4 138.7)">100n</text>
<text x="163.3" y="140.6">R</text>
<text x="169" y="141" transform="rotate(-90 169 141)">R6</text>
<text x="215.5" y="142.5">SPEAKER</text>
<text x="215.5" y="139.9">SPK2</text>
<text x="152.3" y="151.5">R5</text>
<text x="152.4" y="155.5">1k</text>
<text x="168.9" y="154.5">2N2222A-TO92</text>
<text x="168.9" y="152">Q1</text>
<text x="145.9" y="161.2" transform="rotate(-90 145.9 161.2)">1k</text>
<text x="150" y="161.4" transform="rotate(-90 150 161.4)">R4</text>
<text x="151.2" y="166.4" transform="rotate(-90 151.2 166.4)">D4</text>
</g>
</svg>
